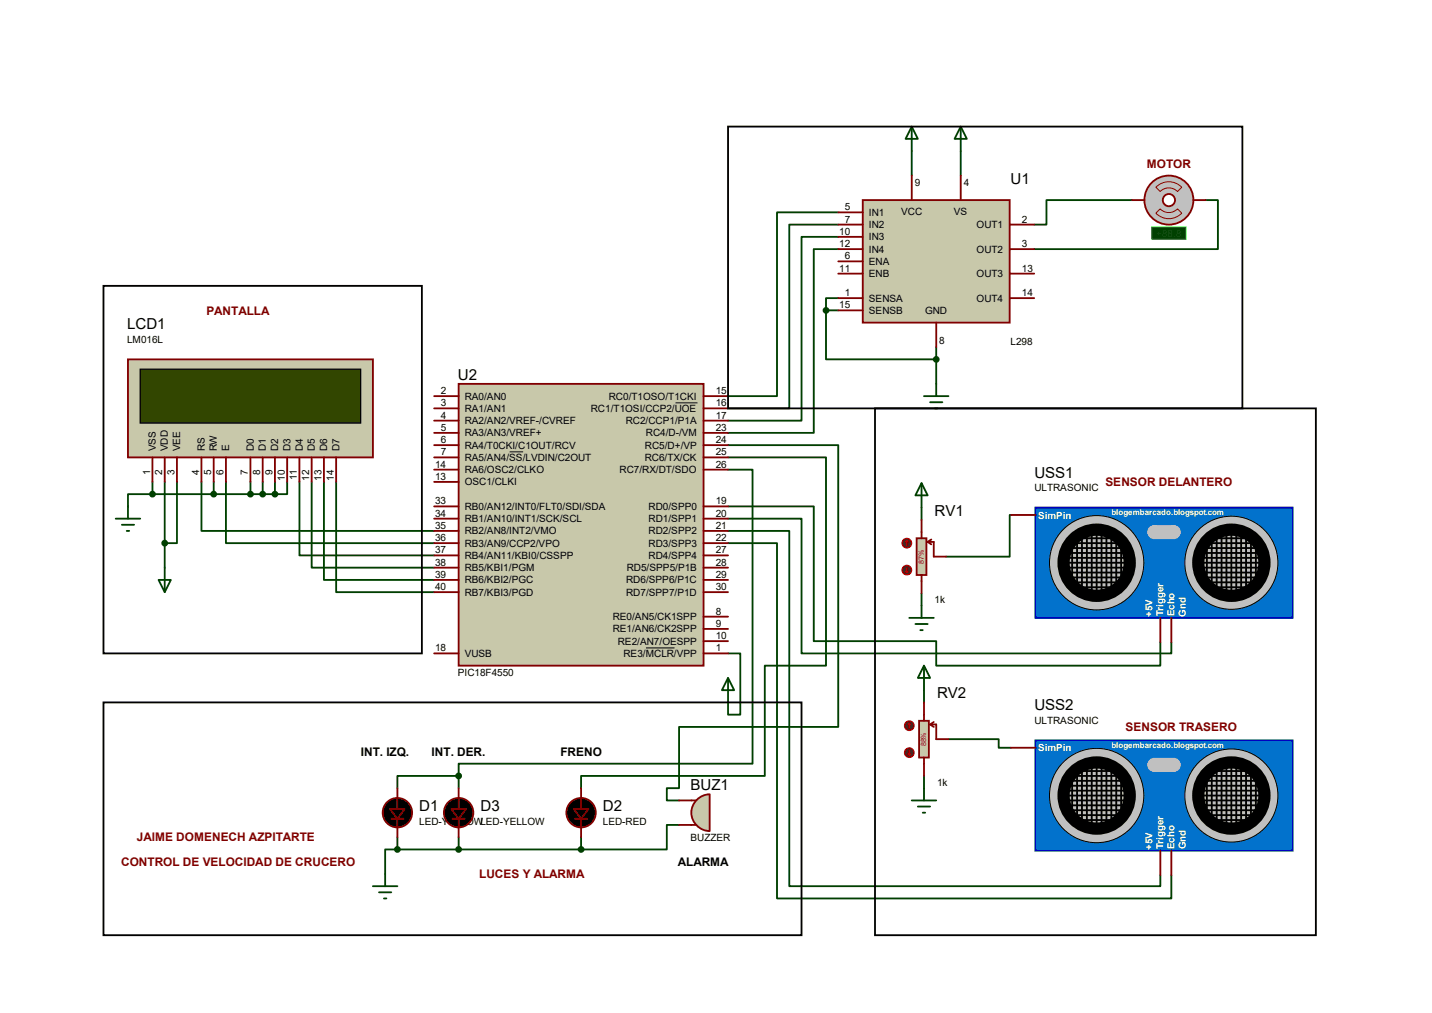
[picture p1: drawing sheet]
<svg xmlns="http://www.w3.org/2000/svg" width="297mm" height="210mm" viewBox="0 0 297 210" stroke-linecap="round" stroke-linejoin="round" font-family="sans-serif">
<g fill="none" stroke="#004000" stroke-width=".38">
<path d="M189.1 31.3v5.1M199.3 31.3v5.1M173.9 44h-12.7v38.1h-10.2M173.9 46.6h-10.2v38.1h-12.7M173.9 49.1h-7.7v38.1h-15.2M173.9 51.6h-5.1v38.1h-17.8M234.8 41.5h-17.8v5.1h-2.5M250.1 41.5h2.5v10.1h-38.1M171.3 64.3v10.2h22.9M171.3 64.3h2.6M173.9 61.8h-2.6v2.5M194.2 72v7.6"/>
<path d="M31.6 99.9v2.5M34.2 99.9v17.8M36.7 99.9v12.7h-2.5M41.8 99.9v10.2h48.2M44.3 99.9v2.5M46.9 99.9v12.7h43.1M51.9 99.9v2.5M54.5 99.9v2.5M57 99.9v2.5M59.6 99.9v2.5h-2.6M62.1 99.9v15.2h27.9M64.6 99.9v17.8h25.4"/>
<path d="M67.2 99.9v20.3h22.8M69.7 99.9v22.9h20.3M151 94.8h20.3v43.2h-12.7v22.9h-38.1v2.5M151 97.4h5.1v60.9h-61v2.6M151 92.3h22.9v58.4h-33.1v12.7h-2.5v2.5h2.5M31.6 102.4h-5.1v2.6M31.6 102.4h25.4M151 105h17.8v27.9h25.4v5.1h46.5v-4.8M151 107.5h15.2v28h76.8v-2.3M151 110.1h12.7v73.6h77v-2.3M151 112.6h10.2v73.7h81.8v-4.9M191.1 105.2v2.6"/>
<path d="M209.7 106.8h-.3v8.6h-13.2M151 135.5h2.5v12.7h-2.5v-2.6M191.1 123v2.6M191.6 143.1v2.5M196.7 153.2h10.4v1.8h2.6M82.4 176.1h-2.5v5.1M82.4 176.1h38.1M82.4 173.6v2.5M95.1 160.9h-12.7v2.5M95.1 160.9v2.5M95.1 173.6v2.5M120.5 173.6v2.5"/>
<path d="M140.8 171h-2.5v5.1h-17.8M191.6 160.9v2.5"/>
</g>
<path d="M214.8 105.2h53.3v22.9h-53.3z" fill="#0272cc" stroke="#0000c0" stroke-width=".38"/>
<g fill="#c0c0c0" stroke="#000" stroke-width=".21">
<circle cx="255.4" cy="116.7" r="9.7"/>
<circle cx="227.5" cy="116.7" r="9.8"/>
</g>
<g fill="#c0c0c0" stroke="#000" stroke-width="2.5">
<circle cx="255.4" cy="116.7" r="6.9"/>
<circle cx="227.5" cy="116.7" r="6.9"/>
</g>
<g fill="none" stroke="#000" stroke-width=".38">
<path d="M220.3 117.7h13M220.9 115.7h12.7M220.9 114.6h12.4M220.9 118.7h12.1M221.1 116.7h12.2M221.4 113.6h11.6M221.4 112.6h10.9M221.4 119.7h11.4M222.4 113.4v6.6M222.6 111.6h8.7M223.4 111.8v9.4M224.4 111.6v10.4"/>
<path d="M225.4 110.8v11.7M226.4 110.8v12M227.5 110.8v12.5M228.5 110.8v12.5M229.5 110.3v12.7M230.5 111.3v11.7M231.5 112.6v9.7M232.5 113.6v6.6M248.8 114.6h12.2M249.3 116.7h12.7M249.3 115.7h12.4M249.3 117.7h12.4"/>
<path d="M249.6 113.6h11.4M249.6 112.6h10.4M249.6 118.7h11.6M250.1 119.7h11.4M250.3 113.4v5.8M251.1 111.6h8.1M251.3 111.8v9.4M252.3 111.3v10.7M253.4 110.6v11.9M254.4 110.6v12.2M255.4 110.6v12.2M256.4 110.6v12.2"/>
<path d="M257.4 110.8v11.7M258.4 111.3v10.7M259.5 112.6v8.6M260.5 113.1v7.1M221.6 120.7h10.9M221.6 121.8h10.4M250.6 120.7h9.6M251.3 121.8h7.7"/>
</g>
<g fill="#c0c0c0" stroke="#c0c0c0" stroke-width=".38">
<path d="M239.4 109.1h4.1v2.5h-4.1z"/>
<circle cx="239.4" cy="110.3" r="1.27"/>
<circle cx="243.5" cy="110.3" r="1.27"/>
</g>
<path d="M209.7 106.8h5.1M240.7 128.1v5.1M243 128.1v5.1" fill="none" stroke="#800000" stroke-width=".38"/>
<path d="M214.8 153.5h53.3v22.9h-53.3z" fill="#0272cc" stroke="#0000c0" stroke-width=".38"/>
<g fill="#c0c0c0" stroke="#000" stroke-width=".21">
<circle cx="255.4" cy="164.9" r="9.7"/>
<circle cx="227.5" cy="164.9" r="9.8"/>
</g>
<g fill="#c0c0c0" stroke="#000" stroke-width="2.5">
<circle cx="255.4" cy="164.9" r="6.9"/>
<circle cx="227.5" cy="164.9" r="6.9"/>
</g>
<g fill="none" stroke="#000" stroke-width=".38">
<path d="M222.6 159.9h8.7M224.4 159.9v10.4M225.4 159.1v11.7M226.4 159.1v11.9M227.5 159.1v12.4M228.5 159.1v12.4M229.5 158.6v12.7M230.5 159.6v11.7M251.1 159.9h8.1M252.3 159.6v10.7M253.4 158.8v12M254.4 158.8v12.2"/>
<path d="M255.4 158.8v12.2M256.4 158.8v12.2M257.4 159.1v11.7M258.4 159.6v10.7M220.3 165.9h13M220.9 163.9h12.7M220.9 162.9h12.4M220.9 167h12.1M221.1 164.9h12.2M221.4 161.9h11.6M221.4 160.9h10.9M221.4 168h11.4"/>
<path d="M221.6 169h10.9M221.6 170h10.4M222.4 161.6v6.6M223.4 160.1v9.4M231.5 160.9v9.6M232.5 161.9v6.6M248.8 162.9h12.2M249.3 164.9h12.7M249.3 163.9h12.4M249.3 165.9h12.4M249.6 161.9h11.4M249.6 160.9h10.4"/>
<path d="M249.6 167h11.6M250.1 168h11.4M250.3 161.6v5.9M250.6 169h9.6M251.3 170h7.7M251.3 160.1v9.4M259.5 160.9v8.6M260.5 161.4v7.1"/>
</g>
<g fill="#c0c0c0" stroke="#c0c0c0" stroke-width=".38">
<path d="M239.4 157.3h4.1v2.6h-4.1z"/>
<circle cx="239.4" cy="158.6" r="1.27"/>
<circle cx="243.5" cy="158.6" r="1.27"/>
</g>
<path d="M209.7 155h5.1M240.7 176.4v5M243 176.4v5" fill="none" stroke="#800000" stroke-width=".38"/>
<path d="M190.1 111.6h2.1v7.6h-2.1z" fill="#c8c8aa" stroke="#800000" stroke-width=".38"/>
<path d="M191.1 107.8v3.8M191.1 119.2v3.8M192.4 112.4l.8 .5M192.4 112.4h1.3v3h2.5M193.2 111.8l-.8 .6" fill="none" stroke="#800000" stroke-width=".38"/>
<circle cx="188.1" cy="112.6" r="1.02" fill="#400000" stroke="#f00" stroke-width=".21"/>
<path d="M188.1 112.1l-.3 .3M188.1 112.1l.2 .3M188.1 112.1v1" fill="none" stroke="#f00" stroke-width=".21"/>
<circle cx="188.1" cy="118.2" r="1.02" fill="#400000" stroke="#f00" stroke-width=".21"/>
<path d="M187.8 118.4l.3 .3M188.1 117.7v1M188.3 118.4l-.2 .3" fill="none" stroke="#f00" stroke-width=".21"/>
<path d="M190.6 149.4h2.1v7.7h-2.1z" fill="#c8c8aa" stroke="#800000" stroke-width=".38"/>
<path d="M191.6 145.6v3.8M191.6 157.1v3.8M192.9 150.2l.8 .5M192.9 150.2h1.3v3h2.5M193.7 149.7l-.8 .5" fill="none" stroke="#800000" stroke-width=".38"/>
<circle cx="188.6" cy="150.5" r="1.02" fill="#400000" stroke="#f00" stroke-width=".21"/>
<path d="M188.6 149.9l-.3 .3M188.6 149.9l.2 .3M188.6 149.9v1.1" fill="none" stroke="#f00" stroke-width=".21"/>
<circle cx="188.6" cy="156" r="1.02" fill="#400000" stroke="#f00" stroke-width=".21"/>
<path d="M188.3 156.3l.3 .2M188.6 155.5v1M188.8 156.3l-.2 .2" fill="none" stroke="#f00" stroke-width=".21"/>
<path d="M191.1 100.2l1.3 2.5h-2.5zM191.1 100.2v5M188.6 128.1h5.1M189.9 129.4h2.5M190.9 130.6h.5M191.1 125.6v2.5M191.6 138l1.3 2.5h-2.5zM191.6 138v5.1M189.1 165.9h5.1M190.4 167.2h2.5M191.4 168.5h.5M191.6 163.4v2.5" fill="none" stroke="#004000" stroke-width=".38"/>
<path d="M26.5 74.5h50.8v20.3h-50.8z" fill="#c8c8aa" stroke="#800000" stroke-width=".38"/>
<path d="M29.1 76.5h45.7v11.2h-45.7z" fill="#324600" stroke="#000" stroke-width=".25"/>
<g fill="none" stroke="#800000" stroke-width=".38">
<path d="M31.6 94.8v5.1M34.2 94.8v5.1M36.7 94.8v5.1M41.8 94.8v5.1M44.3 94.8v5.1M46.9 94.8v5.1M51.9 94.8v5.1M54.5 94.8v5.1M57 94.8v5.1M59.6 94.8v5.1M62.1 94.8v5.1M64.6 94.8v5.1"/>
<path d="M67.2 94.8v5.1M69.7 94.8v5.1"/>
</g>
<path d="M24 107.5h5.1M25.3 108.8h2.5M26.3 110.1h.5M26.5 105v2.5M34.2 117.7v5.1M32.9 120.2h2.5l-1.2 2.6zM151 140.5l1.3 2.6h-2.6zM151 140.5v5.1" fill="none" stroke="#004000" stroke-width=".38"/>
<g fill="#004000" stroke="#004000" stroke-width=".38">
<circle cx="34.2" cy="112.6" r=".51"/>
<circle cx="57" cy="102.4" r=".51"/>
<circle cx="54.5" cy="102.4" r=".51"/>
<circle cx="51.9" cy="102.4" r=".51"/>
<circle cx="44.3" cy="102.4" r=".51"/>
<circle cx="31.6" cy="102.4" r=".51"/>
</g>
<path d="M95.1 79.6h50.8v58.4h-50.8z" fill="#c8c8aa" stroke="#800000" stroke-width=".38"/>
<g fill="none" stroke="#800000" stroke-width=".38">
<path d="M90 82.1h5.1M90 84.7h5.1M90 87.2h5.1M90 89.7h5.1M90 92.3h5.1M90 94.8h5.1M90 97.4h5.1M90 99.9h5.1M145.9 82.1h5.1M145.9 84.7h5.1M145.9 87.2h5.1M145.9 89.7h5.1"/>
<path d="M145.9 92.3h5.1M145.9 94.8h5.1M145.9 97.4h5.1M90 105h5.1M90 107.5h5.1M90 110.1h5.1M90 112.6h5.1M90 115.1h5.1M90 117.7h5.1M145.9 105h5.1M145.9 107.5h5.1M145.9 110.1h5.1"/>
<path d="M145.9 112.6h5.1M145.9 115.1h5.1M145.9 117.7h5.1M90 120.2h5.1M90 122.8h5.1M90 135.5h5.1M145.9 120.2h5.1M145.9 122.8h5.1M145.9 135.5h5.1M145.9 127.8h5.1M145.9 130.4h5.1M145.9 132.9h5.1"/>
</g>
<path d="M105.7 93.7h2.8M140.1 83.5h4.6M134 134.3h5.9" fill="none" stroke="#000" stroke-width=".21"/>
<path d="M178.9 41.5h30.5v25.4h-30.5z" fill="#c8c8aa" stroke="#800000" stroke-width=".38"/>
<g fill="none" stroke="#800000" stroke-width=".38">
<path d="M189.1 36.4v5.1M199.3 36.4v5.1M173.9 44h5M173.9 46.6h5M173.9 54.2h5M173.9 51.6h5M173.9 56.7h5M173.9 49.1h5M209.4 46.6h5.1M209.4 51.6h5.1M209.4 56.7h5.1M173.9 61.8h5"/>
<path d="M173.9 64.3h5M194.2 66.9v5.1M209.4 61.8h5.1"/>
</g>
<path d="M194.2 79.6v2.5M191.6 82.1h5.1M192.9 83.4h2.6M193.9 84.7h.5" fill="none" stroke="#004000" stroke-width=".38"/>
<g fill="#004000" stroke="#004000" stroke-width=".38">
<circle cx="194.2" cy="74.5" r=".51"/>
<circle cx="171.3" cy="64.3" r=".51"/>
</g>
<path d="M238.9 47.1h7.1v2.5h-7.1z" fill="#004000" stroke="#0f0" stroke-width=".21"/>
<circle cx="242.4" cy="41.5" r="5.1" fill="#c0c0c0" stroke="#800000" stroke-width=".38"/>
<path d="M239.7 38.8a3.7 3.7 0 0 1 5.4 0l-.9 .9a2.51 2.51 0 0 0-3.6 0zM239.7 44.2l.9-.9a2.51 2.51 0 0 0 3.6 0l.9 .9a3.7 3.7 0 0 1-5.4 0z" fill="none" stroke="#800000" stroke-width=".21"/>
<circle cx="242.4" cy="41.5" r="1.27" fill="#fff" stroke="#800000" stroke-width=".38"/>
<path d="M234.8 41.5h2.6M247.5 41.5h2.6M119.3 169.8h2.5M120.5 163.4v4.3M120.5 169.8v3.8" fill="none" stroke="#800000" stroke-width=".38"/>
<path d="M189.1 26.2l1.3 2.6h-2.6zM189.1 26.2v5.1M199.3 26.2l1.2 2.6h-2.5zM199.3 26.2v5.1M77.3 183.7h5.1M78.6 185h2.6M79.6 186.3h.5M79.9 181.2v2.5" fill="none" stroke="#004000" stroke-width=".38"/>
<g fill="#000" stroke="#800000" stroke-width=".38">
<path d="M119 167.7h3l-1.5 2.1z"/>
<circle cx="120.5" cy="168.5" r="3"/>
</g>
<g fill="#004000" stroke="#004000" stroke-width=".38">
<circle cx="120.5" cy="176.1" r=".51"/>
<circle cx="95.1" cy="176.1" r=".51"/>
</g>
<path d="M144.5 165.8a3.8 3.8 0 0 1 2.7-1.1v7.6a3.8 3.8 0 0 1-3.5-2.4 3.8 3.8 0 0 1 .8-4.1z" fill="#c8c8aa" stroke="#800000" stroke-width=".38"/>
<path d="M81.2 169.8h2.5M82.4 163.4v4.3M82.4 169.8v3.8M93.9 169.8h2.5M95.1 163.4v4.3M95.1 169.8v3.8M140.8 171h3.6M140.8 165.9h3.6" fill="none" stroke="#800000" stroke-width=".38"/>
<g fill="#000" stroke="#800000" stroke-width=".38">
<path d="M80.9 167.7h3l-1.5 2.1zM93.6 167.7h3l-1.5 2.1z"/>
<circle cx="82.4" cy="168.5" r="3"/>
<circle cx="95.1" cy="168.5" r="3"/>
</g>
<g fill="#004000" stroke="#004000" stroke-width=".38">
<circle cx="95.1" cy="160.9" r=".51"/>
<circle cx="82.4" cy="176.1" r=".51"/>
</g>
<path d="M151 26.2h106.7v58.5h-106.7zM21.5 59.3h66v76.2h-66zM181.5 84.7h91.4v109.2h-91.4zM21.5 145.6h144.7v48.3h-144.7z" fill="none" stroke="#000" stroke-width=".38"/>
<g font-size="3.1">
<text x="209.6" y="38.1">U1</text>
<text x="26.4" y="68.3">LCD1</text>
<text x="95" y="78.7">U2</text>
<text x="214.5" y="99">USS1</text>
<text x="193.8" y="106.9">RV1</text>
<text x="194.4" y="144.7">RV2</text>
<text x="214.5" y="147.2">USS2</text>
<text x="143.2" y="163.8">BUZ1</text>
<text x="87" y="168.1">D1</text>
<text x="99.7" y="168.1">D3</text>
<text x="125.1" y="168.1">D2</text>
</g>
<g font-size="2.5" fill="#800000">
<text x="237.9" y="34.8">MOTOR</text>
<text x="42.8" y="65.2">PANTALLA</text>
<text x="229.3" y="100.8">SENSOR DELANTERO</text>
<text x="233.5" y="151.6">SENSOR TRASERO</text>
<text x="25.1" y="179.5">CONTROL DE VELOCIDAD DE CRUCERO</text>
<text x="28.4" y="174.5">JAIME DOMENECH AZPITARTE</text>
<text x="99.4" y="182.1">LUCES Y ALARMA</text>
</g>
<g font-size="2.5">
<text x="74.8" y="156.7">INT. IZQ.</text>
<text x="89.5" y="156.7">INT. DER.</text>
<text x="116.2" y="156.7">FRENO</text>
<text x="140.6" y="179.5">ALARMA</text>
</g>
<g font-size="2.1">
<text x="189.7" y="38.5">9</text>
<text x="199.9" y="38.5">4</text>
<text x="175.3" y="43.6">5</text>
<text x="175.3" y="46.1">7</text>
<text x="180.2" y="44.7">IN1</text>
<text x="180.2" y="47.3">IN2</text>
<text x="186.9" y="44.7">VCC</text>
<text x="197.9" y="44.7">VS</text>
<text x="202.6" y="47.3">OUT1</text>
<text x="212" y="46.1">2</text>
<text x="174.1" y="48.7">10</text>
<text x="174.1" y="51.2">12</text>
<text x="175.3" y="53.8">6</text>
<text x="180.2" y="49.8">IN3</text>
<text x="180.2" y="52.4">IN4</text>
<text x="202.6" y="52.4">OUT2</text>
<text x="212" y="51.2">3</text>
<text x="174.1" y="56.3">11</text>
<text x="180.2" y="54.9">ENA</text>
<text x="180.2" y="57.4">ENB</text>
<text x="202.6" y="57.4">OUT3</text>
<text x="212" y="56.3">13</text>
<text x="174.1" y="63.9">15</text>
<text x="175.3" y="61.4">1</text>
<text x="180.2" y="62.5">SENSA</text>
<text x="180.2" y="65.1">SENSB</text>
<text x="191.9" y="65.2">GND</text>
<text x="202.6" y="62.5">OUT4</text>
<text x="212" y="61.4">14</text>
<text x="26.4" y="71.2">LM016L</text>
<text x="194.8" y="71.3">8</text>
<text x="209.6" y="71.5">L298</text>
<text x="91.4" y="81.7">2</text>
<text x="96.4" y="82.8">RA0/AN0</text>
<text x="126.3" y="82.8">RC0/T1OSO/T1CKI</text>
<text x="148.5" y="81.7">15</text>
<text x="91.4" y="84.2">3</text>
<text x="91.4" y="86.8">4</text>
<text x="91.4" y="89.3">5</text>
<text x="96.4" y="85.4">RA1/AN1</text>
<text x="96.4" y="87.9">RA2/AN2/VREF-/CVREF</text>
<text x="122.6" y="85.4">RC1/T1OSI/CCP2/UOE</text>
<text x="129.8" y="87.9">RC2/CCP1/P1A</text>
<text x="148.5" y="84.2">16</text>
<text x="148.5" y="86.8">17</text>
<text x="148.5" y="89.3">23</text>
<text x="32.3" y="93.6" transform="rotate(-90 32.3 93.6)">VSS</text>
<text x="34.8" y="93.6" transform="rotate(-90 34.8 93.6)">VDD</text>
<text x="37.4" y="93.6" transform="rotate(-90 37.4 93.6)">VEE</text>
<text x="42.5" y="93.6" transform="rotate(-90 42.5 93.6)">RS</text>
<text x="45" y="93.6" transform="rotate(-90 45 93.6)">RW</text>
<text x="47.5" y="93.6" transform="rotate(-90 47.5 93.6)">E</text>
<text x="52.6" y="93.6" transform="rotate(-90 52.6 93.6)">D0</text>
<text x="55.2" y="93.6" transform="rotate(-90 55.2 93.6)">D1</text>
<text x="57.7" y="93.6" transform="rotate(-90 57.7 93.6)">D2</text>
<text x="60.2" y="93.6" transform="rotate(-90 60.2 93.6)">D3</text>
<text x="62.8" y="93.6" transform="rotate(-90 62.8 93.6)">D4</text>
<text x="65.3" y="93.6" transform="rotate(-90 65.3 93.6)">D5</text>
<text x="67.9" y="93.6" transform="rotate(-90 67.9 93.6)">D6</text>
<text x="70.4" y="93.6" transform="rotate(-90 70.4 93.6)">D7</text>
<text x="91.4" y="91.9">6</text>
<text x="91.4" y="94.4">7</text>
<text x="96.4" y="90.5">RA3/AN3/VREF+</text>
<text x="96.4" y="93">RA4/T0CKI/C1OUT/RCV</text>
<text x="96.4" y="95.5">RA5/AN4/SS/LVDIN/C2OUT</text>
<text x="133.7" y="95.5">RC6/TX/CK</text>
<text x="133.8" y="93">RC5/D+/VP</text>
<text x="134" y="90.5">RC4/D-/VM</text>
<text x="148.5" y="91.9">24</text>
<text x="148.5" y="94.4">25</text>
<text x="31.1" y="98.5" transform="rotate(-90 31.1 98.5)">1</text>
<text x="33.7" y="98.5" transform="rotate(-90 33.7 98.5)">2</text>
<text x="36.2" y="98.5" transform="rotate(-90 36.2 98.5)">3</text>
<text x="41.3" y="98.5" transform="rotate(-90 41.3 98.5)">4</text>
<text x="43.8" y="98.5" transform="rotate(-90 43.8 98.5)">5</text>
<text x="46.4" y="98.5" transform="rotate(-90 46.4 98.5)">6</text>
<text x="51.4" y="98.5" transform="rotate(-90 51.4 98.5)">7</text>
<text x="54" y="98.5" transform="rotate(-90 54 98.5)">8</text>
<text x="56.5" y="98.5" transform="rotate(-90 56.5 98.5)">9</text>
<text x="59.1" y="99.7" transform="rotate(-90 59.1 99.7)">10</text>
<text x="61.6" y="99.5" transform="rotate(-90 61.6 99.5)">11</text>
<text x="64.1" y="99.7" transform="rotate(-90 64.1 99.7)">12</text>
<text x="66.7" y="99.7" transform="rotate(-90 66.7 99.7)">13</text>
<text x="69.2" y="99.7" transform="rotate(-90 69.2 99.7)">14</text>
<text x="90.3" y="96.9">14</text>
<text x="90.3" y="99.5">13</text>
<text x="96.4" y="98.1">RA6/OSC2/CLKO</text>
<text x="96.4" y="100.6">OSC1/CLKI</text>
<text x="128.5" y="98.1">RC7/RX/DT/SDO</text>
<text x="148.5" y="96.9">26</text>
<text x="214.5" y="101.9">ULTRASONIC</text>
<text x="90.3" y="104.6">33</text>
<text x="90.3" y="107.1">34</text>
<text x="96.4" y="105.7">RB0/AN12/INT0/FLT0/SDI/SDA</text>
<text x="134.5" y="105.7">RD0/SPP0</text>
<text x="148.5" y="104.6">19</text>
<text x="148.5" y="107.1">20</text>
<text x="90.3" y="109.6">35</text>
<text x="90.3" y="112.2">36</text>
<text x="96.4" y="108.2">RB1/AN10/INT1/SCK/SCL</text>
<text x="96.4" y="110.8">RB2/AN8/INT2/VMO</text>
<text x="96.4" y="113.3">RB3/AN9/CCP2/VPO</text>
<text x="134.5" y="108.2">RD1/SPP1</text>
<text x="134.5" y="110.8">RD2/SPP2</text>
<text x="134.5" y="113.3">RD3/SPP3</text>
<text x="148.5" y="109.6">21</text>
<text x="148.5" y="112.2">22</text>
<text x="90.3" y="114.7">37</text>
<text x="90.3" y="117.3">38</text>
<text x="90.3" y="119.8">39</text>
<text x="96.4" y="115.9">RB4/AN11/KBI0/CSSPP</text>
<text x="96.4" y="118.4">RB5/KBI1/PGM</text>
<text x="130" y="118.4">RD5/SPP5/P1B</text>
<text x="134.5" y="115.9">RD4/SPP4</text>
<text x="148.5" y="114.7">27</text>
<text x="148.5" y="117.3">28</text>
<text x="148.5" y="119.8">29</text>
<text x="90.3" y="122.3">40</text>
<text x="96.4" y="120.9">RB6/KBI2/PGC</text>
<text x="96.4" y="123.5">RB7/KBI3/PGD</text>
<text x="129.9" y="120.9">RD6/SPP6/P1C</text>
<text x="129.9" y="123.5">RD7/SPP7/P1D</text>
<text x="148.5" y="122.3">30</text>
<text x="193.8" y="125.1">1k</text>
<text x="127.1" y="128.6">RE0/AN5/CK1SPP</text>
<text x="127.1" y="131.1">RE1/AN6/CK2SPP</text>
<text x="148.5" y="127.4">8</text>
<text x="148.5" y="130">9</text>
<text x="90.3" y="135">18</text>
<text x="96.4" y="136.2">VUSB</text>
<text x="128.1" y="133.6">RE2/AN7/OESPP</text>
<text x="129.3" y="136.2">RE3/MCLR/VPP</text>
<text x="148.5" y="132.5">10</text>
<text x="148.5" y="135">1</text>
<text x="95" y="140.1">PIC18F4550</text>
<text x="214.5" y="150.1">ULTRASONIC</text>
<text x="194.4" y="162.9">1k</text>
<text x="87" y="170.9">LED-YELLOWLED-YELLOW</text>
<text x="125.1" y="170.9">LED-RED</text>
<text x="143.2" y="174.4">BUZZER</text>
</g>
<text font-size="2.1" fill="#008000" x="239.8" y="49.1">+88.8</text>
<g font-size="2" fill="#fff">
<text x="215.3" y="107.5">SimPin</text>
<text x="239.1" y="127.9" transform="rotate(-90 239.1 127.9)">+5V</text>
<text x="241.3" y="127.8" transform="rotate(-90 241.3 127.8)">Trigger</text>
<text x="243.6" y="127.8" transform="rotate(-90 243.6 127.8)">Echo</text>
<text x="245.9" y="127.8" transform="rotate(-90 245.9 127.8)">Gnd</text>
<text x="215.3" y="155.8">SimPin</text>
<text x="239.1" y="176.2" transform="rotate(-90 239.1 176.2)">+5V</text>
<text x="241.3" y="176" transform="rotate(-90 241.3 176)">Trigger</text>
<text x="243.6" y="176.1" transform="rotate(-90 243.6 176.1)">Echo</text>
<text x="245.9" y="176.1" transform="rotate(-90 245.9 176.1)">Gnd</text>
</g>
<g font-size="1.7" fill="#fff">
<text x="230.5" y="106.8">blogembarcado.blogspot.com</text>
<text x="230.5" y="155.1">blogembarcado.blogspot.com</text>
</g>
<g font-size="1.5" fill="#c00000">
<text x="191.6" y="116.9" transform="rotate(-90 191.6 116.9)">87%</text>
<text x="192.1" y="154.7" transform="rotate(-90 192.1 154.7)">88%</text>
</g>
</svg>
